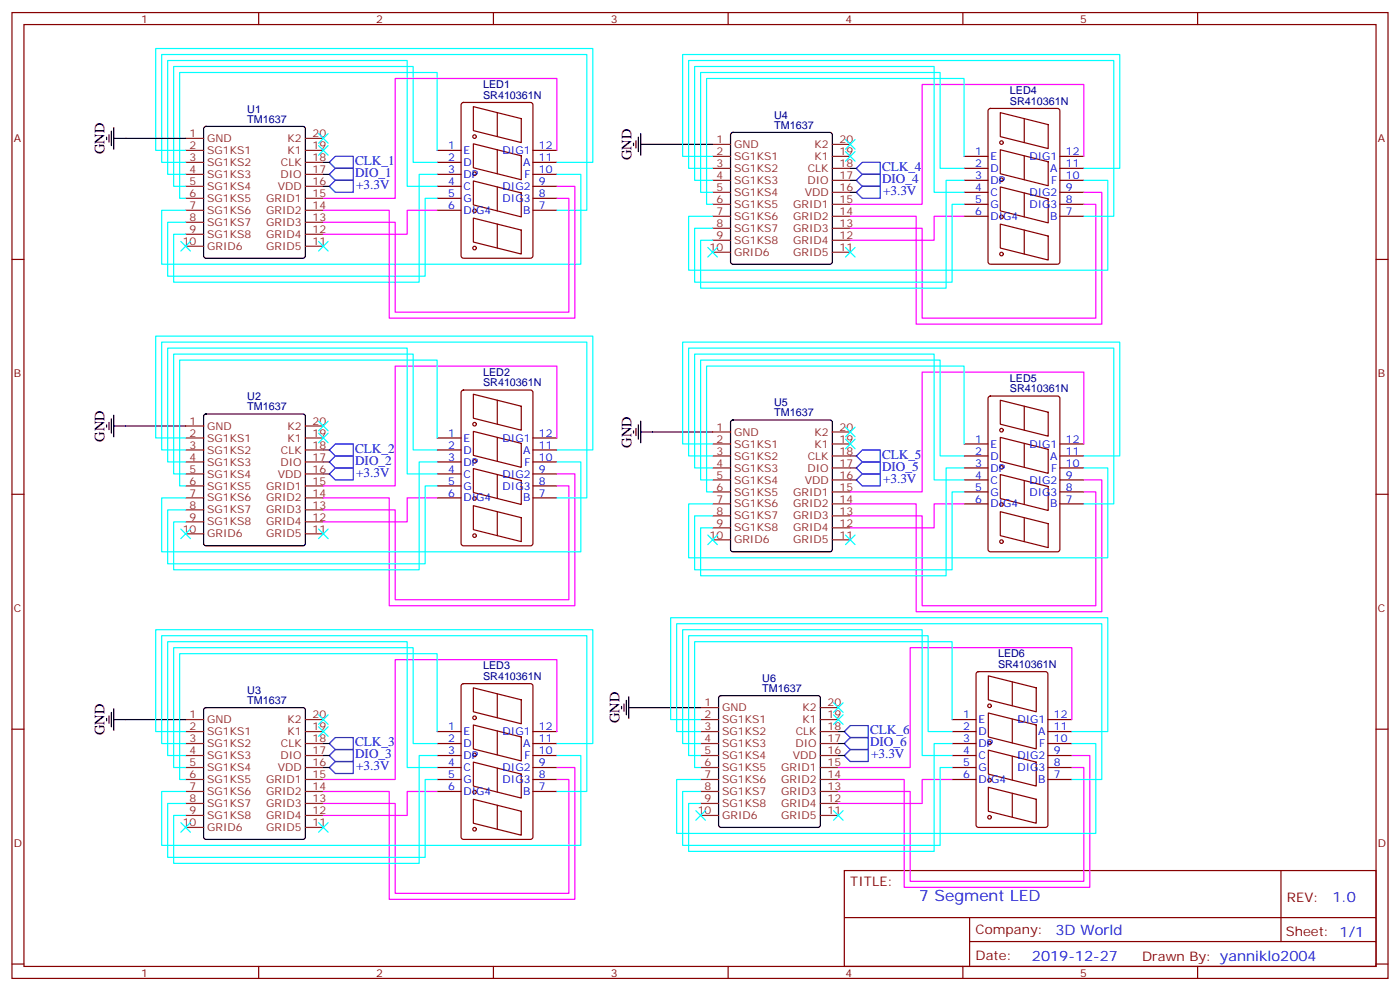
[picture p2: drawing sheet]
<svg xmlns="http://www.w3.org/2000/svg" width="412mm" height="292mm" viewBox="0 0 412 292" stroke-linecap="round" stroke-linejoin="round" font-family="sans-serif">
<g fill="none" stroke="#870000" stroke-width=".35">
<path d="M3.5 3.7h405.4v284.3h-405.4zM7.1 7.2h398.2v277.3h-398.2zM76.2 3.7v3.5M145.3 3.7v3.5M214.5 3.7v3.5M283.6 3.7v3.5M352.8 3.7v3.5M136.1 30.4l.4-.2h19.8l.6 .4 .1 44.7-.5 .7h-20l-.6-.4-.1-44.7zM139.4 31.4l14.1 3.5v7.1l-14.1-3.5zM146.5 33.2v7M291.3 32.1l.4-.2h19.8l.7 .5v44.7l-.5 .6-20 .1-.6-.5-.1-44.7zM294.7 33.2l14.1 3.5v7l-14.1-3.5z"/>
<path d="M301.7 34.9v7.1M128.8 44.3h7M128.8 47.8h7M128.8 51.3h7M128.8 54.9h7M128.8 58.4h7M139.4 42.3l14.1 3.6v7l-14.1-3.5zM139.4 53.3l14.1 3.5v7.1l-14.1-3.6zM146.5 44.1v7.1M146.5 55v7.1M157 44.3h7M157 47.8h7"/>
<path d="M157 51.3h7M157 54.9h7M157 58.4h7M284 46h7M284 49.6h7M284 53.1h7M284 56.6h7M294.7 44.1l14.1 3.5v7.1l-14.1-3.5zM294.7 55l14.1 3.6v7l-14.1-3.5zM301.7 45.9v7M301.7 56.8v7.1M312.2 46h7.1"/>
<path d="M312.2 49.6h7.1M312.2 53.1h7.1M312.2 56.6h7.1M3.5 76.4h3.6M128.8 61.9h7M139.4 64.2l14.1 3.5v7.1l-14.1-3.5zM146.5 66v7M157 61.9h7M284 60.1h7M284 63.7h7M294.7 66l14.1 3.5v7.1l-14.1-3.6zM301.7 67.7v7.1"/>
<path d="M312.2 60.1h7.1M312.2 63.7h7.1M405.3 76.4h3.6M136.1 115l.4-.2h19.8l.6 .5 .1 44.7-.5 .6-20 .1-.6-.5-.1-44.7zM139.4 116.1l14.1 3.5v7l-14.1-3.5zM146.5 117.8v7.1M291.3 116.8l.4-.2h19.8l.7 .4v44.7l-.5 .7-20 .1-.6-.5-.1-44.7zM294.7 117.8l14.1 3.6v7l-14.1-3.5zM301.7 119.6v7M128.8 128.9h7M128.8 132.5h7M128.8 136h7"/>
<path d="M128.8 139.5h7M139.4 127l14.1 3.5v7.1l-14.1-3.5zM139.4 137.9l14.1 3.6v7l-14.1-3.5zM146.5 128.8v7M146.5 139.7v7.1M157 128.9h7M157 132.5h7M157 136h7M157 139.5h7M284 130.7h7M284 134.2h7M284 137.8h7"/>
<path d="M294.7 128.8l14.1 3.5v7l-14.1-3.5zM294.7 139.7l14.1 3.5v7.1l-14.1-3.5zM301.7 130.5v7.1M312.2 130.7h7.1M312.2 134.2h7.1M312.2 137.8h7.1M3.5 145.5h3.6M128.8 143.1h7M128.8 146.6h7M139.4 148.9l14.1 3.5v7.1l-14.1-3.6zM146.5 150.6v7.1M157 143.1h7"/>
<path d="M157 146.6h7M284 141.3h7M284 144.8h7M284 148.3h7M294.7 150.6l14.1 3.6v7l-14.1-3.5zM301.7 141.5v7M301.7 152.4v7.1M312.2 141.3h7.1M312.2 144.8h7.1M312.2 148.3h7.1M405.3 145.5h3.6M287.7 197.9l.5-.2h19.8l.6 .5 .1 44.7-.5 .6-20 .1-.6-.5-.1-44.7z"/>
<path d="M291.1 199l14.1 3.5v7.1l-14.1-3.6zM3.5 214.7h3.6M128.8 215.4h7M128.8 218.9h7M136.1 201.5l.4-.2h19.8l.6 .4 .1 44.7-.5 .7h-20l-.6-.4-.1-44.7zM139.4 202.5l14.1 3.5v7.1l-14.1-3.5zM139.4 213.4l14.1 3.6v7l-14.1-3.5zM146.5 204.3v7M146.5 215.2v7M157 215.4h7M157 218.9h7M280.5 215.4h7"/>
<path d="M280.5 218.9h7M280.5 211.8h7M291.1 209.9l14.1 3.5v7.1l-14.1-3.5zM298.2 200.7v7.1M298.2 211.7v7M308.7 215.4h7M308.7 218.9h7M308.7 211.8h7M405.3 214.7h3.6M128.8 222.4h7M128.8 226h7M128.8 229.5h7"/>
<path d="M128.8 233h7M139.4 224.4l14.1 3.5v7l-14.1-3.5zM139.4 235.3l14.1 3.5v7.1l-14.1-3.5zM146.5 226.1v7.1M146.5 237.1v7M157 222.4h7M157 226h7M157 229.5h7M157 233h7M280.5 222.4h7M280.5 226h7M280.5 229.5h7"/>
<path d="M291.1 220.8l14.1 3.6v7l-14.1-3.5zM291.1 231.8l14.1 3.5v7.1l-14.1-3.6zM298.2 222.6v7.1M298.2 233.5v7.1M308.7 222.4h7M308.7 226h7M308.7 229.5h7M248.7 256.3h156.6v28.2h-156.6zM377.3 256.3v20.9M248.7 270.1h156.5M285.6 277.2h119.6M285.6 270.1v14.2"/>
<path d="M3.5 283.8h3.6M76.2 284.5v3.5M145.3 284.5v3.5M214.5 284.5v3.5M283.6 284.5v3.5M352.8 284.5v3.5M405.3 283.8h3.6"/>
<circle cx="139.8" cy="40.2" r=".53"/>
<circle cx="139.8" cy="51.2" r=".53"/>
<circle cx="295" cy="52.9" r=".53"/>
<circle cx="295" cy="42" r=".53"/>
<circle cx="139.8" cy="62.1" r=".53"/>
<circle cx="139.8" cy="73" r=".53"/>
<circle cx="295" cy="74.8" r=".53"/>
<circle cx="295" cy="63.9" r=".53"/>
<circle cx="139.8" cy="135.8" r=".53"/>
<circle cx="139.8" cy="124.9" r=".53"/>
<circle cx="295" cy="126.6" r=".53"/>
<circle cx="295" cy="137.6" r=".53"/>
<circle cx="139.8" cy="146.8" r=".53"/>
<circle cx="139.8" cy="157.7" r=".53"/>
<circle cx="295" cy="148.5" r=".53"/>
<circle cx="295" cy="159.5" r=".53"/>
<circle cx="139.8" cy="211.3" r=".53"/>
<circle cx="291.5" cy="207.8" r=".53"/>
<circle cx="291.5" cy="218.7" r=".53"/>
<circle cx="139.8" cy="222.3" r=".53"/>
<circle cx="139.8" cy="233.2" r=".53"/>
<circle cx="291.5" cy="229.7" r=".53"/>
<circle cx="139.8" cy="244.1" r=".53"/>
<circle cx="291.5" cy="240.6" r=".53"/>
</g>
<g fill="none" stroke="#000" stroke-width=".35">
<path d="M32.1 39.7v2.1M32.8 38.6v4.3M33.5 37.6v6.3M60.2 37.4l.5-.2h28.6l.5 .2 .2 .5v37.4l-.3 .5-.4 .2h-28.6l-.5-.2-.2-.5v-37.4zM188.7 39.3v6.4M215.4 39.2l.5-.2h28.6l.5 .2 .2 .5v37.4l-.3 .5-.4 .2h-28.6l-.5-.2-.2-.5v-37.4zM31.4 40.4v.7M33.5 40.7h21.2M186.6 42.2v.7M187.3 41.5v2.1M188 40.4v4.2M188.7 42.5h21.2"/>
<path d="M31.4 125.1v.7M32.1 124.4v2.1M32.8 123.3v4.2M33.5 122.2v6.4M33.5 125.4h21.2M60.2 122.1l.5-.2h28.6l.5 .2 .2 .5v37.4l-.3 .5-.4 .2h-28.6l-.5-.2-.2-.5v-37.4zM186.6 126.8v.7M187.3 126.1v2.1M188 125.1v4.2M188.7 124v6.4M188.7 127.2h21.2M215.4 123.9l.5-.3h28.6l.5 .3 .2 .5v37.3l-.3 .5-.4 .3h-28.6l-.5-.3-.2-.5v-37.3z"/>
<path d="M31.4 211.5v.7M32.1 210.8v2.1M32.8 209.7v4.3M33.5 208.7v6.3M33.5 211.8h21.2M60.2 208.5l.5-.2h28.6l.5 .2 .2 .5v37.4l-.3 .5-.4 .2h-28.6l-.5-.2-.2-.5v-37.4zM183.1 208v.7M183.8 207.3v2.1M184.5 206.2v4.2M185.2 208.3h21.2M185.2 205.1v6.4M211.9 205l.5-.2h28.5l.5 .2 .3 .5v37.4l-.3 .5-.5 .2h-28.5l-.5-.2-.2-.5v-37.4z"/>
</g>
<g fill="none" stroke="#8c2424" stroke-width=".35">
<path d="M54.7 40.7h5.3M54.7 44.3h5.3M54.7 47.8h5.3M54.7 51.3h5.3M54.7 54.9h5.3M54.7 58.4h5.3M90 40.7h5.2M90 44.3h5.2M90 47.8h5.2M90 51.3h5.2M90 54.9h5.2M90 58.4h5.2"/>
<path d="M209.9 42.5h5.3M209.9 46h5.3M209.9 49.6h5.3M209.9 53.1h5.3M209.9 56.6h5.3M245.2 42.5h5.3M245.2 46h5.3M245.2 49.6h5.3M245.2 53.1h5.3M245.2 56.6h5.3M54.7 61.9h5.3M54.7 65.4h5.3"/>
<path d="M54.7 69h5.3M54.7 72.5h5.3M90 61.9h5.2M90 65.4h5.2M90 69h5.2M90 72.5h5.2M209.9 60.1h5.3M209.9 63.7h5.3M209.9 67.2h5.3M209.9 70.7h5.3M209.9 74.3h5.3M245.2 60.1h5.3"/>
<path d="M245.2 63.7h5.3M245.2 67.2h5.3M245.2 70.7h5.3M245.2 74.3h5.3M54.7 125.4h5.3M54.7 128.9h5.3M54.7 132.5h5.3M54.7 136h5.3M54.7 139.5h5.3M90 125.4h5.2M90 128.9h5.2M90 132.5h5.2"/>
<path d="M90 136h5.2M90 139.5h5.2M209.9 127.2h5.3M209.9 130.7h5.3M209.9 134.2h5.3M209.9 137.8h5.3M245.2 127.2h5.3M245.2 130.7h5.3M245.2 134.2h5.3M245.2 137.8h5.3M54.7 143.1h5.3M54.7 146.6h5.3"/>
<path d="M54.7 150.1h5.3M54.7 153.6h5.3M54.7 157.2h5.3M90 143.1h5.2M90 146.6h5.2M90 150.1h5.2M90 153.6h5.2M90 157.2h5.2M209.9 141.3h5.3M209.9 144.8h5.3M209.9 148.3h5.3M209.9 151.9h5.3"/>
<path d="M209.9 155.4h5.3M209.9 158.9h5.3M245.2 141.3h5.3M245.2 144.8h5.3M245.2 148.3h5.3M245.2 151.9h5.3M245.2 155.4h5.3M245.2 158.9h5.3M54.7 211.8h5.3M54.7 215.4h5.3M54.7 218.9h5.3M90 211.8h5.2"/>
<path d="M90 215.4h5.2M90 218.9h5.2M206.4 211.8h5.3M206.4 215.4h5.3M206.4 218.9h5.3M206.4 208.3h5.3M241.7 211.8h5.2M241.7 215.4h5.2M241.7 218.9h5.2M241.7 208.3h5.2M54.7 222.4h5.3M54.7 226h5.3"/>
<path d="M54.7 229.5h5.3M54.7 233h5.3M54.7 236.5h5.3M90 222.4h5.2M90 226h5.2M90 229.5h5.2M90 233h5.2M90 236.5h5.2M206.4 222.4h5.3M206.4 226h5.3M206.4 229.5h5.3M206.4 233h5.3"/>
<path d="M206.4 236.5h5.3M241.7 222.4h5.2M241.7 226h5.2M241.7 229.5h5.2M241.7 233h5.2M241.7 236.5h5.2M54.7 240.1h5.3M54.7 243.6h5.3M90 240.1h5.2M90 243.6h5.2M206.4 240.1h5.3M241.7 240.1h5.2"/>
</g>
<g fill="none" stroke="#00f" stroke-width=".35">
<path d="M97 51.3l1.8-1.7h5.3v3.5h-5.3zM97 54.9l1.8-1.8h5.3v3.5h-5.3zM98.8 46h5.3v3.6h-5.3l-1.8-1.8zM252.2 53.1l1.8-1.8h5.3v3.6h-5.3zM252.2 49.6l1.8-1.8h5.3v3.5h-5.3zM252.2 56.6l1.8-1.7h5.3v3.5h-5.3zM97 136l1.8-1.8h5.3v3.6h-5.3zM97 139.5l1.8-1.7h5.3v3.5h-5.3zM98.8 130.7h5.3v3.5h-5.3l-1.8-1.7zM252.2 137.8l1.8-1.8h5.3v3.5h-5.3zM252.2 134.2l1.8-1.7h5.3v3.5h-5.3zM252.2 141.3l1.8-1.8h5.3v3.6h-5.3z"/>
<path d="M98.8 217.1h5.3v3.6h-5.3l-1.8-1.8zM248.7 215.4l1.8-1.8h5.3v3.5h-5.3zM250.5 217.1h5.3v3.6h-5.3l-1.8-1.8zM97 222.4l1.8-1.7h5.3v3.5h-5.3zM97 226l1.8-1.8h5.3v3.5h-5.3zM248.7 222.4l1.8-1.7h5.3v3.5h-5.3z"/>
</g>
<g fill="none" stroke="#0ff" stroke-width=".35">
<path d="M54.7 44.3h-8.8v-30h128.7v33.5h-10.6M54.7 47.8h-7.1v-31.7h125.3v45.8h-8.9M54.7 51.3h-5.3v-33.5h70.5v37.1h8.9M128.8 47.8h-7.1v-28.2h-70.5v35.3h3.5M128.8 44.3v-23h-75.9v37.1h1.8M128.8 58.4h-3.6v22.9h-75.8v-15.9h5.3M128.8 51.3h-5.3v31.8h-72.3v-14.1h3.5M164 51.3h7.1v26.5h-123.5v-15.9h7.1M209.9 53.1h-5.3v-33.5h70.6v37h8.8M209.9 49.6h-7.1v-31.8h125.3v45.9h-8.8M209.9 46h-8.8v-29.9h128.7v33.5h-10.5M284 53.1h-5.3v31.7h-72.3v-14.1h3.5"/>
<path d="M284 46v-22.9h-75.9v37h1.8M284 49.6h-7.1v-28.3h-70.5v35.3h3.5M319.3 53.1h7v26.5h-123.5v-15.9h7.1M284 60.1h-3.5v23h-75.9v-15.9h5.3M54.7 136h-5.3v-33.5h70.5v37h8.9M54.7 132.5h-7.1v-31.8h125.3v45.9h-8.9M54.7 128.9h-8.8v-29.9h128.7v33.5h-10.6M128.8 136h-5.3v31.7h-72.3v-14.1h3.5M128.8 128.9v-22.9h-75.9v37.1h1.8M128.8 132.5h-7.1v-28.3h-70.5v35.3h3.5M164 136h7.1v26.5h-123.5v-15.9h7.1M209.9 137.8h-5.3v-33.6h70.6v37.1h8.8"/>
<path d="M209.9 134.2h-7.1v-31.7h125.3v45.8h-8.8M209.9 130.7h-8.8v-30h128.7v33.5h-10.5M284 137.8h-5.3v31.7h-72.3v-14.1h3.5M284 130.7v-22.9h-75.9v37h1.8M284 134.2h-7.1v-28.2h-70.5v35.3h3.5M319.3 137.8h7v26.4h-123.5v-15.9h7.1M128.8 143.1h-3.6v22.9h-75.8v-15.9h5.3M284 144.8h-3.5v22.9h-75.9v-15.8h5.3M54.7 218.9h-7.1v-31.8h125.3v45.9h-8.9M54.7 215.4h-8.8v-30h128.7v33.5h-10.6M128.8 215.4v-23h-75.9v37.1h1.8M128.8 218.9h-7.1v-28.2h-70.5v35.3h3.5"/>
<path d="M206.4 218.9h-5.3v-33.5h70.5v37h8.9M206.4 215.4h-7.1v-31.8h125.3v45.9h-8.9M206.4 211.8h-8.8v-29.9h128.7v33.5h-10.6M280.5 218.9h-5.3v31.7h-72.4v-14.1h3.6M280.5 211.8v-22.9h-75.9v37.1h1.8M280.5 215.4h-7.1v-28.3h-70.6v35.3h3.6M315.7 218.9h7.1v26.5h-123.5v-15.9h7.1M54.7 222.4h-5.3v-33.5h70.5v37.1h8.9M128.8 222.4h-5.3v31.8h-72.3v-14.1h3.5M128.8 229.5h-3.6v22.9h-75.8v-15.9h5.3M164 222.4h7.1v26.5h-123.5v-15.9h7.1M280.5 226h-3.6v22.9h-75.8v-15.9h5.3"/>
</g>
<g fill="none" stroke="#f0f" stroke-width=".35">
<path d="M164 44.3v-21.2h-47.6v35.3h-21.2M164 54.9h5.3v38.8h-54.6v-31.8h-19.5M164 58.4h3.6v33.5h-51.2v-26.5h-21.2M319.3 56.6h5.3v38.8h-54.7v-31.7h-19.4M319.3 46v-21.1h-47.7v35.2h-21.1M128.8 61.9h-8.9v7.1h-24.7M284 63.7h-8.8v7h-24.7M319.3 60.1h3.5v33.6h-51.2v-26.5h-21.1M164 139.5h5.3v38.8h-54.6v-31.7h-19.5M164 128.9v-21.1h-47.6v35.3h-21.2M319.3 130.7v-21.2h-47.7v35.3h-21.1M128.8 146.6h-8.9v7h-24.7"/>
<path d="M164 143.1h3.6v33.5h-51.2v-26.5h-21.2M284 148.3h-8.8v7.1h-24.7M319.3 144.8h3.5v33.5h-51.2v-26.4h-21.1M319.3 141.3h5.3v38.8h-54.7v-31.8h-19.4M164 215.4v-21.2h-47.6v35.3h-21.2M315.7 211.8v-21.1h-47.6v35.3h-21.2M128.8 233h-8.9v7.1h-24.7M164 229.5h3.6v33.5h-51.2v-26.5h-21.2M164 226h5.3v38.8h-54.6v-31.8h-19.5M280.5 229.5h-8.9v7h-24.7M315.7 226h3.6v33.5h-51.2v-26.5h-21.2M315.7 222.4h5.3v38.8h-54.7v-31.7h-19.4"/>
</g>
<g fill="none" stroke="#008700" stroke-width=".35">
<path d="M95.2 47.8h1.8M95.2 51.3h1.8M95.2 54.9h1.8M250.5 56.6h1.7M250.5 53.1h1.7M250.5 49.6h1.7M95.2 139.5h1.8M95.2 136h1.8M95.2 132.5h1.8M250.5 137.8h1.7M250.5 134.2h1.7M250.5 141.3h1.7"/>
<path d="M95.2 218.9h1.8M246.9 218.9h1.8M246.9 215.4h1.8M95.2 226h1.8M95.2 222.4h1.8M246.9 222.4h1.8"/>
</g>
<g fill="#000" stroke="#0ff" stroke-width=".35">
<path d="M93.8 39.3l2.9 2.9zM96.7 39.3l-2.9 2.9z"/>
<path d="M93.8 42.9l2.9 2.8zM96.7 42.9l-2.9 2.8z"/>
<path d="M249.1 44.6l2.8 2.8zM251.9 44.6l-2.8 2.8z"/>
<path d="M249.1 41.1l2.8 2.8zM251.9 41.1l-2.8 2.8z"/>
<path d="M53.3 71.1l2.8 2.8zM53.3 73.9l2.8-2.8z"/>
<path d="M93.8 71.1l2.9 2.8zM93.8 73.9l2.9-2.8z"/>
<path d="M208.5 72.8l2.8 2.9zM211.3 72.8l-2.8 2.9z"/>
<path d="M249.1 72.8l2.8 2.9zM251.9 72.8l-2.8 2.9z"/>
<path d="M93.8 127.5l2.9 2.9zM96.7 127.5l-2.9 2.9z"/>
<path d="M93.8 124l2.9 2.8zM96.7 124l-2.9 2.8z"/>
<path d="M249.1 129.3l2.8 2.8zM251.9 129.3l-2.8 2.8z"/>
<path d="M249.1 125.8l2.8 2.8zM251.9 125.8l-2.8 2.8z"/>
<path d="M53.3 155.8l2.8 2.8zM56.1 155.8l-2.8 2.8z"/>
<path d="M93.8 155.8l2.9 2.8zM96.7 155.8l-2.9 2.8z"/>
<path d="M208.5 157.5l2.8 2.8zM211.3 157.5l-2.8 2.8z"/>
<path d="M249.1 157.5l2.8 2.8zM251.9 157.5l-2.8 2.8z"/>
<path d="M93.8 214l2.9 2.8zM96.7 214l-2.9 2.8z"/>
<path d="M93.8 210.4l2.9 2.9zM96.7 210.4l-2.9 2.9z"/>
<path d="M245.5 210.4l2.9 2.9zM248.4 210.4l-2.9 2.9z"/>
<path d="M245.5 206.9l2.9 2.8zM248.4 206.9l-2.9 2.8z"/>
<path d="M205 238.7l2.8 2.8zM207.8 238.7l-2.8 2.8z"/>
<path d="M245.5 238.7l2.9 2.8zM248.4 238.7l-2.9 2.8z"/>
<path d="M53.3 242.2l2.8 2.8zM56.1 242.2l-2.8 2.8z"/>
<path d="M93.8 242.2l2.9 2.8zM96.7 242.2l-2.9 2.8z"/>
</g>
<text font-size="4.6" fill="#00f" x="270.8" y="265.3">7 Segment LED</text>
<g font-size="4.2">
<text x="30.8" y="45.3" transform="rotate(-90 30.8 45.3)">GND</text>
<text x="186" y="47.1" transform="rotate(-90 186 47.1)">GND</text>
<text x="30.8" y="130" transform="rotate(-90 30.8 130)">GND</text>
<text x="186" y="131.8" transform="rotate(-90 186 131.8)">GND</text>
<text x="182.4" y="212.9" transform="rotate(-90 182.4 212.9)">GND</text>
<text x="30.8" y="216.4" transform="rotate(-90 30.8 216.4)">GND</text>
</g>
<g font-size="4.2" fill="#00f">
<text x="392.5" y="265.6">1.0</text>
<text x="310.9" y="275.1">3D World</text>
<text x="304" y="282.9">2019-12-27</text>
</g>
<g font-size="3.9" fill="#00f">
<text x="104.6" y="48.6">CLK_1</text>
<text x="104.6" y="52.1">DIO_1</text>
<text x="259.8" y="53.9">DIO_4</text>
<text x="259.8" y="50.4">CLK_4</text>
<text x="104.9" y="55.7">+3.3V</text>
<text x="260.1" y="57.4">+3.3V</text>
<text x="104.6" y="136.8">DIO_2</text>
<text x="104.6" y="133.3">CLK_2</text>
<text x="259.8" y="135">CLK_5</text>
<text x="104.9" y="140.3">+3.3V</text>
<text x="259.8" y="138.6">DIO_5</text>
<text x="260.1" y="142.1">+3.3V</text>
<text x="104.6" y="219.7">CLK_3</text>
<text x="256.3" y="219.7">DIO_6</text>
<text x="256.3" y="216.2">CLK_6</text>
<text x="104.6" y="223.2">DIO_3</text>
<text x="104.9" y="226.8">+3.3V</text>
<text x="256.6" y="223.2">+3.3V</text>
</g>
<g font-size="3.9" fill="#800">
<text x="250.5" y="260.9">TITLE:</text>
<text x="379.1" y="265.6">REV:</text>
<text x="287.4" y="275.1">Company:</text>
<text x="378.7" y="275.7">Sheet: 1/1</text>
<text x="287.4" y="282.8">Date:</text>
<text x="336.4" y="282.8">Drawn By: yanniklo2004</text>
</g>
<g font-size="3.2" fill="#800">
<text x="41.6" y="6.7">1</text>
<text x="110.8" y="6.7">2</text>
<text x="179.9" y="6.7">3</text>
<text x="249.1" y="6.7">4</text>
<text x="318.2" y="6.7">5</text>
<text x="4.1" y="41.8">A</text>
<text x="405.9" y="41.8">A</text>
<text x="4.1" y="110.9">B</text>
<text x="405.9" y="110.9">B</text>
<text x="4.1" y="180.1">C</text>
<text x="405.9" y="180.1">C</text>
<text x="4.1" y="249.2">D</text>
<text x="405.9" y="249.2">D</text>
<text x="41.6" y="287.5">1</text>
<text x="110.8" y="287.5">2</text>
<text x="179.9" y="287.5">3</text>
<text x="249.1" y="287.5">4</text>
<text x="318.2" y="287.5">5</text>
</g>
<g font-size="3.2" fill="#000080">
<text x="142.3" y="29.1">SR410361N</text>
<text x="142.3" y="25.9">LED1</text>
<text x="297.5" y="27.7">LED4</text>
<text x="72.8" y="33.2">U1</text>
<text x="228.1" y="35">U4</text>
<text x="297.5" y="30.9">SR410361N</text>
<text x="72.8" y="36.2">TM1637</text>
<text x="228.1" y="37.9">TM1637</text>
<text x="142.3" y="113.8">SR410361N</text>
<text x="142.3" y="110.6">LED2</text>
<text x="297.5" y="112.4">LED5</text>
<text x="72.8" y="117.9">U2</text>
<text x="228.1" y="119.7">U5</text>
<text x="297.5" y="115.5">SR410361N</text>
<text x="72.8" y="120.8">TM1637</text>
<text x="228.1" y="122.6">TM1637</text>
<text x="142.3" y="197">LED3</text>
<text x="294" y="196.7">SR410361N</text>
<text x="294" y="193.5">LED6</text>
<text x="142.3" y="200.2">SR410361N</text>
<text x="224.5" y="203.7">TM1637</text>
<text x="224.5" y="200.8">U6</text>
<text x="72.8" y="207.3">TM1637</text>
<text x="72.8" y="204.3">U3</text>
</g>
<g font-size="3.2" fill="#8d2323">
<text x="55.8" y="40.4">1</text>
<text x="61" y="41.8">GND</text>
<text x="84.7" y="41.8">K2</text>
<text x="92.1" y="40.4">20</text>
<text x="55.8" y="43.9">2</text>
<text x="55.8" y="47.4">3</text>
<text x="61" y="45.3">SG1KS1</text>
<text x="84.7" y="45.3">K1</text>
<text x="92.1" y="47.4">18</text>
<text x="92.1" y="43.9">19</text>
<text x="211.1" y="42.2">1</text>
<text x="211.1" y="45.7">2</text>
<text x="216.3" y="43.6">GND</text>
<text x="216.3" y="47.1">SG1KS1</text>
<text x="239.9" y="43.6">K2</text>
<text x="239.9" y="47.1">K1</text>
<text x="247.3" y="42.2">20</text>
<text x="247.3" y="45.7">19</text>
<text x="55.8" y="51">4</text>
<text x="61" y="48.9">SG1KS2</text>
<text x="61" y="52.4">SG1KS3</text>
<text x="82.6" y="52.4">DIO</text>
<text x="82.7" y="48.9">CLK</text>
<text x="92.1" y="51">17</text>
<text x="211.1" y="49.2">3</text>
<text x="211.1" y="52.7">4</text>
<text x="216.3" y="50.6">SG1KS2</text>
<text x="237.9" y="50.6">CLK</text>
<text x="247.3" y="52.7">17</text>
<text x="247.3" y="49.2">18</text>
<text x="55.8" y="54.5">5</text>
<text x="55.8" y="58">6</text>
<text x="61" y="55.9">SG1KS4</text>
<text x="61" y="59.4">SG1KS5</text>
<text x="78.4" y="59.4">GRID1</text>
<text x="81.8" y="55.9">VDD</text>
<text x="92.1" y="58">15</text>
<text x="92.1" y="54.5">16</text>
<text x="211.1" y="56.3">5</text>
<text x="211.1" y="59.8">6</text>
<text x="216.3" y="54.2">SG1KS3</text>
<text x="216.3" y="57.7">SG1KS4</text>
<text x="237.1" y="57.7">VDD</text>
<text x="237.8" y="54.2">DIO</text>
<text x="247.3" y="59.8">15</text>
<text x="247.3" y="56.3">16</text>
<text x="55.8" y="61.6">7</text>
<text x="55.8" y="65.1">8</text>
<text x="61" y="63">SG1KS6</text>
<text x="78.4" y="63">GRID2</text>
<text x="92.1" y="65.1">13</text>
<text x="92.1" y="61.6">14</text>
<text x="211.1" y="63.3">7</text>
<text x="216.3" y="61.2">SG1KS5</text>
<text x="216.3" y="64.7">SG1KS6</text>
<text x="233.7" y="64.7">GRID2</text>
<text x="233.7" y="61.2">GRID1</text>
<text x="247.3" y="63.3">14</text>
<text x="55.8" y="68.6">9</text>
<text x="61" y="66.5">SG1KS7</text>
<text x="61" y="70">SG1KS8</text>
<text x="78.4" y="70">GRID4</text>
<text x="78.4" y="66.5">GRID3</text>
<text x="92.1" y="68.6">12</text>
<text x="211.1" y="66.9">8</text>
<text x="211.1" y="70.4">9</text>
<text x="216.3" y="68.3">SG1KS7</text>
<text x="216.3" y="71.8">SG1KS8</text>
<text x="233.7" y="71.8">GRID4</text>
<text x="233.7" y="68.3">GRID3</text>
<text x="247.3" y="70.4">12</text>
<text x="247.3" y="66.9">13</text>
<text x="53.8" y="72.1">10</text>
<text x="61" y="73.6">GRID6</text>
<text x="78.4" y="73.6">GRID5</text>
<text x="92.1" y="72.1">11</text>
<text x="209" y="73.9">10</text>
<text x="216.3" y="75.3">GRID6</text>
<text x="233.7" y="75.3">GRID5</text>
<text x="247.3" y="73.9">11</text>
<text x="55.8" y="125.1">1</text>
<text x="92.1" y="125.1">20</text>
<text x="55.8" y="128.6">2</text>
<text x="61" y="126.5">GND</text>
<text x="61" y="130">SG1KS1</text>
<text x="84.7" y="126.5">K2</text>
<text x="84.7" y="130">K1</text>
<text x="92.1" y="128.6">19</text>
<text x="211.1" y="126.8">1</text>
<text x="211.1" y="130.4">2</text>
<text x="216.3" y="128.2">GND</text>
<text x="216.3" y="131.8">SG1KS1</text>
<text x="239.9" y="128.2">K2</text>
<text x="239.9" y="131.8">K1</text>
<text x="247.3" y="126.8">20</text>
<text x="247.3" y="130.4">19</text>
<text x="55.8" y="132.1">3</text>
<text x="55.8" y="135.6">4</text>
<text x="61" y="133.5">SG1KS2</text>
<text x="61" y="137.1">SG1KS3</text>
<text x="82.6" y="137.1">DIO</text>
<text x="82.7" y="133.5">CLK</text>
<text x="92.1" y="135.6">17</text>
<text x="92.1" y="132.1">18</text>
<text x="211.1" y="133.9">3</text>
<text x="211.1" y="137.4">4</text>
<text x="216.3" y="135.3">SG1KS2</text>
<text x="237.9" y="135.3">CLK</text>
<text x="247.3" y="137.4">17</text>
<text x="247.3" y="133.9">18</text>
<text x="55.8" y="139.2">5</text>
<text x="55.8" y="142.7">6</text>
<text x="61" y="140.6">SG1KS4</text>
<text x="81.8" y="140.6">VDD</text>
<text x="92.1" y="142.7">15</text>
<text x="92.1" y="139.2">16</text>
<text x="211.1" y="140.9">5</text>
<text x="216.3" y="138.8">SG1KS3</text>
<text x="216.3" y="142.3">SG1KS4</text>
<text x="237.1" y="142.3">VDD</text>
<text x="237.8" y="138.8">DIO</text>
<text x="247.3" y="140.9">16</text>
<text x="55.8" y="146.2">7</text>
<text x="55.8" y="149.8">8</text>
<text x="61" y="144.1">SG1KS5</text>
<text x="61" y="147.6">SG1KS6</text>
<text x="78.4" y="147.6">GRID2</text>
<text x="78.4" y="144.1">GRID1</text>
<text x="92.1" y="149.8">13</text>
<text x="92.1" y="146.2">14</text>
<text x="211.1" y="144.5">6</text>
<text x="211.1" y="148">7</text>
<text x="216.3" y="145.9">SG1KS5</text>
<text x="216.3" y="149.4">SG1KS6</text>
<text x="233.7" y="149.4">GRID2</text>
<text x="233.7" y="145.9">GRID1</text>
<text x="247.3" y="148">14</text>
<text x="247.3" y="144.5">15</text>
<text x="55.8" y="153.3">9</text>
<text x="61" y="151.2">SG1KS7</text>
<text x="61" y="154.7">SG1KS8</text>
<text x="78.4" y="154.7">GRID4</text>
<text x="78.4" y="151.2">GRID3</text>
<text x="92.1" y="153.3">12</text>
<text x="211.1" y="151.5">8</text>
<text x="211.1" y="155">9</text>
<text x="216.3" y="152.9">SG1KS7</text>
<text x="233.7" y="152.9">GRID3</text>
<text x="247.3" y="155">12</text>
<text x="247.3" y="151.5">13</text>
<text x="53.8" y="156.8">10</text>
<text x="61" y="158.2">GRID6</text>
<text x="78.4" y="158.2">GRID5</text>
<text x="92.1" y="156.8">11</text>
<text x="209" y="158.6">10</text>
<text x="216.3" y="156.5">SG1KS8</text>
<text x="216.3" y="160">GRID6</text>
<text x="233.7" y="160">GRID5</text>
<text x="233.7" y="156.5">GRID4</text>
<text x="247.3" y="158.6">11</text>
<text x="207.5" y="208">1</text>
<text x="212.7" y="209.4">GND</text>
<text x="236.4" y="209.4">K2</text>
<text x="243.8" y="208">20</text>
<text x="55.8" y="211.5">1</text>
<text x="55.8" y="215">2</text>
<text x="61" y="212.9">GND</text>
<text x="84.7" y="212.9">K2</text>
<text x="92.1" y="211.5">20</text>
<text x="92.1" y="215">19</text>
<text x="207.5" y="211.5">2</text>
<text x="207.5" y="215">3</text>
<text x="212.7" y="212.9">SG1KS1</text>
<text x="236.4" y="212.9">K1</text>
<text x="243.8" y="215">18</text>
<text x="243.8" y="211.5">19</text>
<text x="55.8" y="218.5">3</text>
<text x="61" y="216.4">SG1KS1</text>
<text x="61" y="220">SG1KS2</text>
<text x="82.7" y="220">CLK</text>
<text x="84.7" y="216.4">K1</text>
<text x="92.1" y="218.5">18</text>
<text x="207.5" y="218.5">4</text>
<text x="212.7" y="216.4">SG1KS2</text>
<text x="212.7" y="220">SG1KS3</text>
<text x="234.3" y="220">DIO</text>
<text x="234.4" y="216.4">CLK</text>
<text x="243.8" y="218.5">17</text>
<text x="55.8" y="222.1">4</text>
<text x="55.8" y="225.6">5</text>
<text x="61" y="223.5">SG1KS3</text>
<text x="61" y="227">SG1KS4</text>
<text x="81.8" y="227">VDD</text>
<text x="82.6" y="223.5">DIO</text>
<text x="92.1" y="225.6">16</text>
<text x="92.1" y="222.1">17</text>
<text x="207.5" y="222.1">5</text>
<text x="207.5" y="225.6">6</text>
<text x="212.7" y="223.5">SG1KS4</text>
<text x="212.7" y="227">SG1KS5</text>
<text x="230.1" y="227">GRID1</text>
<text x="233.5" y="223.5">VDD</text>
<text x="243.8" y="225.6">15</text>
<text x="243.8" y="222.1">16</text>
<text x="55.8" y="229.1">6</text>
<text x="55.8" y="232.7">7</text>
<text x="61" y="230.5">SG1KS5</text>
<text x="78.4" y="230.5">GRID1</text>
<text x="92.1" y="232.7">14</text>
<text x="92.1" y="229.1">15</text>
<text x="207.5" y="229.1">7</text>
<text x="207.5" y="232.7">8</text>
<text x="212.7" y="230.5">SG1KS6</text>
<text x="230.1" y="230.5">GRID2</text>
<text x="243.8" y="232.7">13</text>
<text x="243.8" y="229.1">14</text>
<text x="55.8" y="236.2">8</text>
<text x="55.8" y="239.7">9</text>
<text x="61" y="234.1">SG1KS6</text>
<text x="61" y="237.6">SG1KS7</text>
<text x="78.4" y="237.6">GRID3</text>
<text x="78.4" y="234.1">GRID2</text>
<text x="92.1" y="239.7">12</text>
<text x="92.1" y="236.2">13</text>
<text x="205.5" y="239.7">10</text>
<text x="207.5" y="236.2">9</text>
<text x="212.7" y="234.1">SG1KS7</text>
<text x="212.7" y="237.6">SG1KS8</text>
<text x="230.1" y="237.6">GRID4</text>
<text x="230.1" y="234.1">GRID3</text>
<text x="243.8" y="239.7">11</text>
<text x="243.8" y="236.2">12</text>
<text x="53.8" y="243.2">10</text>
<text x="61" y="241.1">SG1KS8</text>
<text x="61" y="244.7">GRID6</text>
<text x="78.4" y="244.7">GRID5</text>
<text x="78.4" y="241.1">GRID4</text>
<text x="92.1" y="243.2">11</text>
<text x="212.7" y="241.1">GRID6</text>
<text x="230.1" y="241.1">GRID5</text>
</g>
<g font-size="3.2" fill="#00f">
<text x="132" y="43.9">1</text>
<text x="132" y="47.4">2</text>
<text x="136.5" y="45.3">E</text>
<text x="148" y="45.3">DIG1</text>
<text x="158.7" y="47.4">11</text>
<text x="158.7" y="43.9">12</text>
<text x="287.3" y="45.7">1</text>
<text x="291.7" y="47.1">E</text>
<text x="303.2" y="47.1">DIG1</text>
<text x="314" y="45.7">12</text>
<text x="132" y="51">3</text>
<text x="136.5" y="48.9">D</text>
<text x="136.5" y="52.4">DP</text>
<text x="154.1" y="48.9">A</text>
<text x="154.5" y="52.4">F</text>
<text x="158.7" y="51">10</text>
<text x="287.3" y="49.2">2</text>
<text x="287.3" y="52.7">3</text>
<text x="291.7" y="50.6">D</text>
<text x="309.3" y="50.6">A</text>
<text x="314" y="52.7">10</text>
<text x="314" y="49.2">11</text>
<text x="132" y="54.5">4</text>
<text x="132" y="58">5</text>
<text x="136.5" y="55.9">C</text>
<text x="136.5" y="59.4">G</text>
<text x="148" y="59.4">DIG3</text>
<text x="148" y="55.9">DIG2</text>
<text x="158.7" y="58">8</text>
<text x="158.7" y="54.5">9</text>
<text x="287.3" y="56.3">4</text>
<text x="287.3" y="59.8">5</text>
<text x="291.7" y="54.2">DP</text>
<text x="291.7" y="57.7">C</text>
<text x="303.2" y="57.7">DIG2</text>
<text x="309.7" y="54.2">F</text>
<text x="314" y="59.8">8</text>
<text x="314" y="56.3">9</text>
<text x="132" y="61.6">6</text>
<text x="136.5" y="63">DIG4</text>
<text x="154.1" y="63">B</text>
<text x="158.7" y="61.6">7</text>
<text x="287.3" y="63.3">6</text>
<text x="291.7" y="61.2">G</text>
<text x="291.7" y="64.7">DIG4</text>
<text x="303.2" y="61.2">DIG3</text>
<text x="309.3" y="64.7">B</text>
<text x="314" y="63.3">7</text>
<text x="132" y="128.6">1</text>
<text x="136.5" y="130">E</text>
<text x="148" y="130">DIG1</text>
<text x="158.7" y="128.6">12</text>
<text x="287.3" y="130.4">1</text>
<text x="291.7" y="131.8">E</text>
<text x="303.2" y="131.8">DIG1</text>
<text x="314" y="130.4">12</text>
<text x="132" y="132.1">2</text>
<text x="132" y="135.6">3</text>
<text x="136.5" y="133.5">D</text>
<text x="136.5" y="137.1">DP</text>
<text x="154.1" y="133.5">A</text>
<text x="154.5" y="137.1">F</text>
<text x="158.7" y="135.6">10</text>
<text x="158.7" y="132.1">11</text>
<text x="287.3" y="133.9">2</text>
<text x="287.3" y="137.4">3</text>
<text x="291.7" y="135.3">D</text>
<text x="309.3" y="135.3">A</text>
<text x="314" y="137.4">10</text>
<text x="314" y="133.9">11</text>
<text x="132" y="139.2">4</text>
<text x="132" y="142.7">5</text>
<text x="136.5" y="140.6">C</text>
<text x="148" y="140.6">DIG2</text>
<text x="158.7" y="142.7">8</text>
<text x="158.7" y="139.2">9</text>
<text x="287.3" y="140.9">4</text>
<text x="291.7" y="138.8">DP</text>
<text x="291.7" y="142.3">C</text>
<text x="303.2" y="142.3">DIG2</text>
<text x="309.7" y="138.8">F</text>
<text x="314" y="140.9">9</text>
<text x="132" y="146.2">6</text>
<text x="136.5" y="144.1">G</text>
<text x="136.5" y="147.6">DIG4</text>
<text x="148" y="144.1">DIG3</text>
<text x="154.1" y="147.6">B</text>
<text x="158.7" y="146.2">7</text>
<text x="287.3" y="144.5">5</text>
<text x="287.3" y="148">6</text>
<text x="291.7" y="145.9">G</text>
<text x="291.7" y="149.4">DIG4</text>
<text x="303.2" y="145.9">DIG3</text>
<text x="309.3" y="149.4">B</text>
<text x="314" y="148">7</text>
<text x="314" y="144.5">8</text>
<text x="132" y="215">1</text>
<text x="158.7" y="215">12</text>
<text x="283.7" y="211.5">1</text>
<text x="283.7" y="215">2</text>
<text x="288.2" y="212.9">E</text>
<text x="299.7" y="212.9">DIG1</text>
<text x="310.4" y="215">11</text>
<text x="310.4" y="211.5">12</text>
<text x="132" y="218.5">2</text>
<text x="136.5" y="216.4">E</text>
<text x="136.5" y="220">D</text>
<text x="148" y="216.4">DIG1</text>
<text x="154.1" y="220">A</text>
<text x="158.7" y="218.5">11</text>
<text x="283.7" y="218.5">3</text>
<text x="288.2" y="216.4">D</text>
<text x="288.2" y="220">DP</text>
<text x="305.8" y="216.4">A</text>
<text x="306.2" y="220">F</text>
<text x="310.4" y="218.5">10</text>
<text x="132" y="222.1">3</text>
<text x="132" y="225.6">4</text>
<text x="136.5" y="223.5">DP</text>
<text x="136.5" y="227">C</text>
<text x="148" y="227">DIG2</text>
<text x="154.5" y="223.5">F</text>
<text x="158.7" y="225.6">9</text>
<text x="158.7" y="222.1">10</text>
<text x="283.7" y="222.1">4</text>
<text x="283.7" y="225.6">5</text>
<text x="288.2" y="223.5">C</text>
<text x="288.2" y="227">G</text>
<text x="299.7" y="227">DIG3</text>
<text x="299.7" y="223.5">DIG2</text>
<text x="310.4" y="225.6">8</text>
<text x="310.4" y="222.1">9</text>
<text x="132" y="229.1">5</text>
<text x="132" y="232.7">6</text>
<text x="136.5" y="230.5">G</text>
<text x="148" y="230.5">DIG3</text>
<text x="158.7" y="232.7">7</text>
<text x="158.7" y="229.1">8</text>
<text x="283.7" y="229.1">6</text>
<text x="288.2" y="230.5">DIG4</text>
<text x="305.8" y="230.5">B</text>
<text x="310.4" y="229.1">7</text>
<text x="136.5" y="234.1">DIG4</text>
<text x="154.1" y="234.1">B</text>
</g>
</svg>
